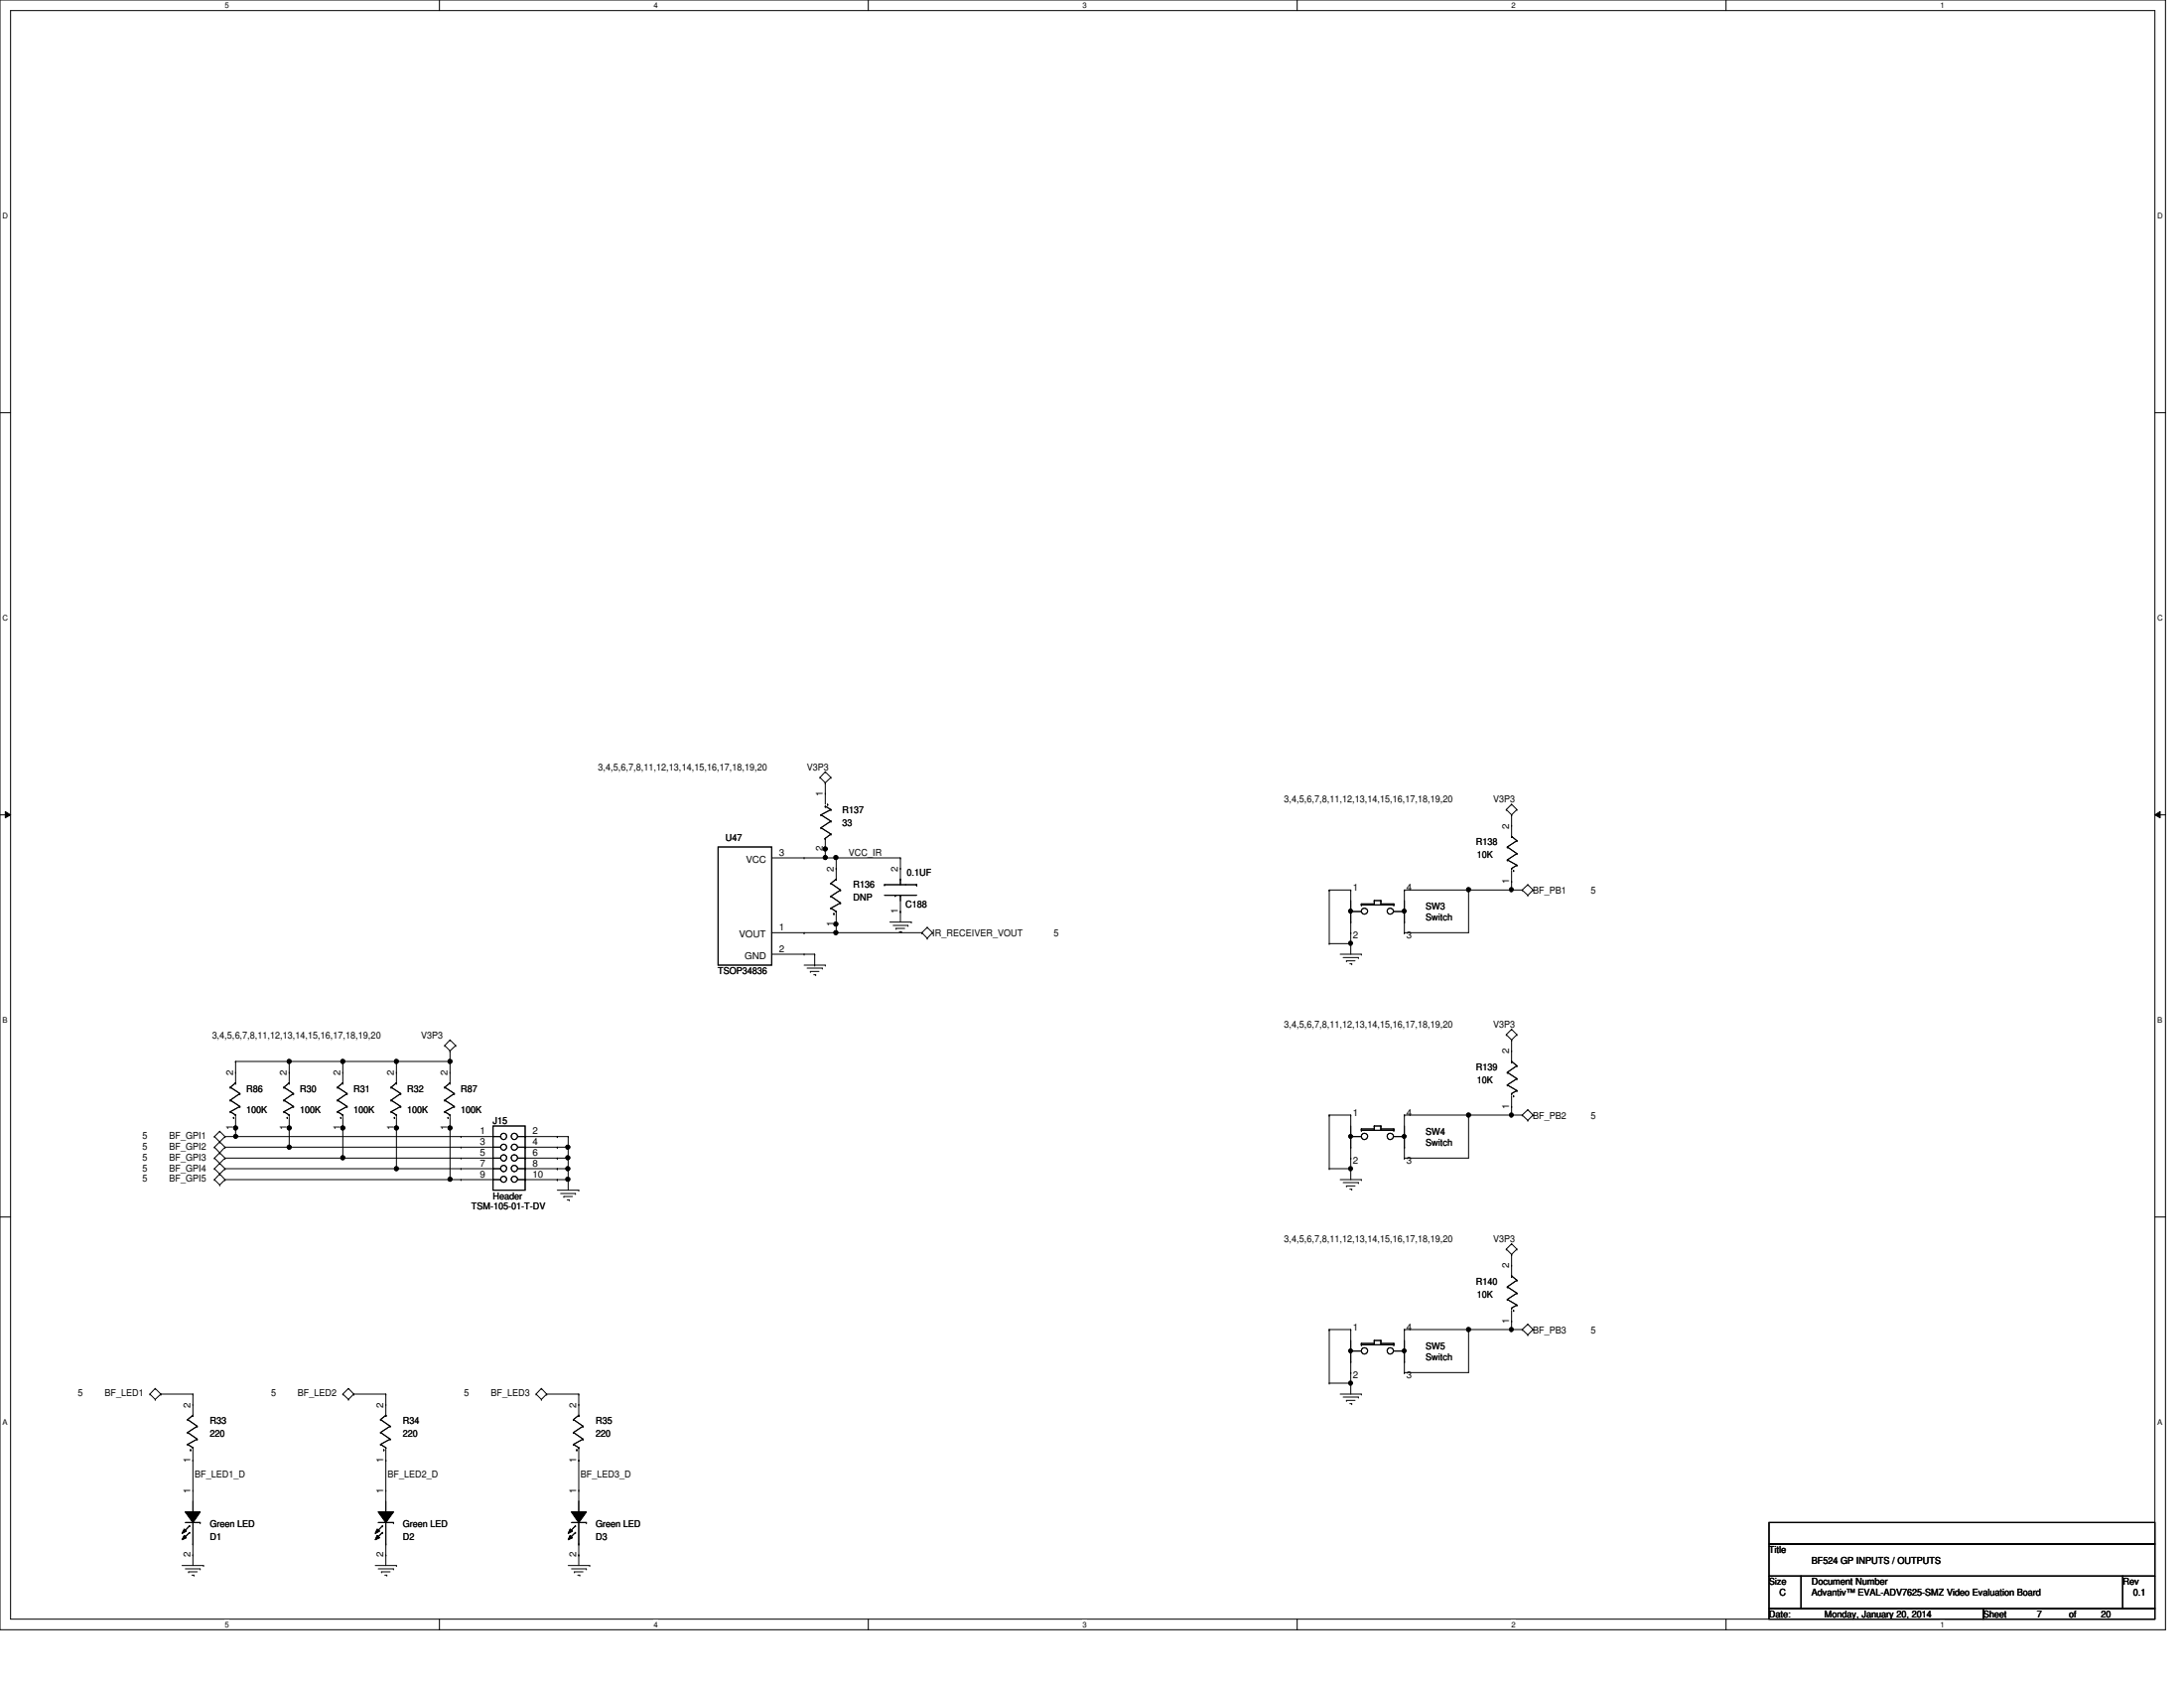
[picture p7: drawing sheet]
<svg xmlns="http://www.w3.org/2000/svg" width="279mm" height="216mm" viewBox="0 0 279 216" stroke-linecap="round" stroke-linejoin="round" font-family="sans-serif">
<path d="M0 0h277v208.4h-277zM1.4 1.4h274.3v205.7h-274.3z" fill="none" stroke="#000" stroke-width=".13"/>
<g fill="#fff">
<path d="M28.8 .1h.5v1.1h-.5z"/>
<path d="M28.8 207.2h.5v1.1h-.5z"/>
</g>
<path d="M56.2 0v1.4M56.2 207.1v1.3" fill="none" stroke="#000" stroke-width=".13"/>
<g fill="#fff">
<path d="M83.7 .1h.5v1.1h-.5z"/>
<path d="M83.7 207.2h.5v1.1h-.5z"/>
</g>
<path d="M111.1 0v1.4M111.1 207.1v1.3" fill="none" stroke="#000" stroke-width=".13"/>
<g fill="#fff">
<path d="M138.5 .1h.6v1.1h-.6z"/>
<path d="M138.5 207.2h.6v1.1h-.6z"/>
</g>
<path d="M165.9 0v1.4M165.9 207.1v1.3" fill="none" stroke="#000" stroke-width=".13"/>
<g fill="#fff">
<path d="M193.4 .1h.5v1.1h-.5z"/>
<path d="M193.4 207.2h.5v1.1h-.5z"/>
</g>
<path d="M220.8 0v1.4M220.8 207.1v1.3" fill="none" stroke="#000" stroke-width=".13"/>
<g fill="#fff">
<path d="M248.2 .1h.6v1.1h-.6z"/>
<path d="M248.2 207.2h.6v1.1h-.6z"/>
<path d="M.3 27.1h.8v1.1h-.8z"/>
<path d="M276 27.1h.7v1.1h-.7z"/>
<path d="M.3 78.5h.8v1.1h-.8z"/>
<path d="M276 78.5h.7v1.1h-.7z"/>
</g>
<path d="M0 52.8h1.4M275.7 52.8h1.3" fill="none" stroke="#000" stroke-width=".13"/>
<g fill="#fff">
<path d="M.3 129.9h.7v1.1h-.7z"/>
<path d="M276 129.9h.6v1.1h-.6z"/>
</g>
<path d="M0 104.2h1.4M.7 103.8l.7 .4-.7 .4zM275.7 104.2l.7-.4v.8zM275.7 104.2h1.3" fill="none" stroke="#000" stroke-width=".13"/>
<path d="M.7 103.8l.7 .4-.7 .4zM275.7 104.2l.7-.4v.8z" fill="#000"/>
<g fill="#fff">
<path d="M.3 181.4h.7v1.1h-.7z"/>
<path d="M276 181.4h.6v1.1h-.6z"/>
</g>
<g fill="none" stroke="#000" stroke-width=".13">
<path d="M104.9 99.4h.1M104.9 99.4l.7 .7M105.6 98.7h.1M105.6 98.7l.7 .7M105.6 98.7l-.7 .7M106.3 99.4h.1M106.3 99.4l-.7 .7M91.9 108.3h6.8v15.1h-6.8zM98.7 109.7h16.5M98.7 119.3h19.2M102.9 119.3h.1M102.9 109.7h.1"/>
<path d="M105 104.2h.1M105 105.9h.1M105 104.2l1.3 .8M105 105.9l1.3 .8M105.6 109.7h.1M105.6 100.1h.1M105.6 108.6h.1M105.6 107.2h.1M105.6 103.1h.1M105.6 101.5h.1M105.6 100.1v2.8M105.6 107.2v2.5"/>
<path d="M105.6 103.1l.7 .4M105.9 102.9h.1M106.3 116.2h.1M106.3 114.6h.1M106.3 113h.1M106.3 103.5h.1M106.3 105h.1M106.3 106.7h.1M106.3 116.2l.7 .4M106.3 114.6l1.2 .9M106.3 113l1.2 .8M106.3 103.5l-1.3 .7"/>
<path d="M106.3 105l-1.3 .9M106.3 106.7l-.7 .5M106.7 116.8h.1M107 111.1h.1M107 118.2h.1M107 119.3h.1M107 109.7h.1M107 112.4h.1M107 116.6h.1M107 109.7v2.7M107 116.8v2.5M107 112.4l-.7 .6"/>
<path d="M107.5 115.5h.1M107.5 113.8h.1M107.5 115.5l-1.2 .7M107.5 113.8l-1.2 .8M113.2 113.2h.1M113.2 114.5h4.1M113.2 113.2h4.1M113.8 117.9h2.8M114.3 118.4h1.9M114.5 114.5h.1M114.6 118.7h.1M114.6 118.7h1.1"/>
<path d="M115.1 119.2h.2M115.2 116.6h.1M115.2 109.7h.1M115.2 112.4h.1M115.2 114.5h.1M115.2 111.1h.1M115.2 109.7v3.5M115.2 114.5v3.4M115.3 119.2h.1M116.2 118.4h.1M116.6 117.9h.1M117.3 113.2h.1"/>
<path d="M117.9 119.3h.1M117.9 119.3l.7 .7M118.6 118.6h.1M118.6 118.6l-.7 .7M118.6 118.6l.7 .7M119.3 119.3h.1M119.3 119.3l-.7 .7M170.1 113.8h.1M170.1 113.8h2.7M170.1 113.8v6.9M172.6 116.4l.2-.1 .2 .1-.1 .3-.1 .1-.2-.1zM172.8 119.3h.1"/>
<path d="M172.8 116.6h.1M172.8 117.9h.1M172.8 113.8h.1M172.8 113.8v8.2M172.8 116.6h1.4M174.2 115.6h.1M174.2 115.7h.1M174.2 115.6v.1M174.2 115.7h4.1M174.2 115.6h1.6M175.8 115.2h.1M175.8 115.6h.1"/>
<path d="M175.8 115.2v.4M175.8 115.2h.9M176.7 115.6h.1M176.7 115.2h.1M176.7 115.2v.4M176.7 115.6h1.6M178.3 115.7h.1M178.3 115.6h.1M178.3 115.6v.1M178.3 116.6h1.4M179.5 116.4l.1-.1 .2 .1v.3l-.2 .1-.1-.1zM179.7 113.8h.1"/>
<path d="M179.7 119.3h.1M179.7 116.6h.1M179.7 117.9h.1M179.7 113.8h15M179.7 113.8v5.5M187.9 113.8h.1M187.9 113.8v5.5h-8.2M192.7 103.5h.1M192.7 103.5l.7 .7M192.8 110h.1M192.8 108.3h.1M192.8 110l1.3 .7"/>
<path d="M192.8 108.3l1.3 .9M193.2 113.6l.1-.1 .3 .2-.1 .3h-.2h-.1zM193.4 104.2h.1M193.4 112.7h.1M193.4 113.8h.1M193.4 102.9h.1M193.4 107h.1M193.4 111.1h.1M193.4 105.6h.1M193.4 104.2v2.8M193.4 111.3v2.5M193.4 102.9l.7 .6"/>
<path d="M193.4 102.9l-.7 .6M193.4 107l.7 .5M193.6 111.3h.1M194.1 103.5h.1M194.1 110.7h.1M194.1 109.2h.1M194.1 107.5h.1M194.1 103.5l-.7 .7M194.1 110.7l-.7 .4M194.1 109.2l-1.3 .8M194.1 107.5l-1.3 .8M194.7 113.8h.1"/>
<path d="M194.7 113.8l.8 .7M195.5 113.2h.1M195.5 114.5h.1M195.5 113.2l-.8 .6M195.5 113.2l.6 .6M196.1 113.8h.1M196.1 113.8l-.6 .7M29.5 139.1h.1M29.5 139.1l1.2 .8M30.1 135.8h.1M30.1 138.5h.1M30.1 137.2h.1"/>
<path d="M30.1 135.8v2.7M30.1 135.8h27.5M30.1 138.5l-.6 .6M30.7 139.9h.1M30.7 139.9l-1.2 .8M36.3 139.1h.1M36.3 139.1l1.2 .8M37 135.8h.1M37 138.5h.1M37 137.2h.1M37 135.8v2.7M37 138.5l-.7 .6"/>
<path d="M37.5 139.9h.1M37.5 139.9l-1.2 .8M43.2 139.1h.1M43.2 139.1l1.2 .8M43.9 135.8h.1M43.9 138.5h.1M43.9 137.2h.1M43.9 135.8v2.7M43.9 138.5l-.7 .6M44.4 139.9h.1M44.4 139.9l-1.2 .8M50 139.1h.1"/>
<path d="M50 139.1l1.3 .8M50.7 135.8h.1M50.7 138.5h.1M50.7 137.2h.1M50.7 135.8v2.7M50.7 138.5l-.7 .6M51.3 139.9h.1M51.3 139.9l-1.3 .8M56.9 133.7h.1M56.9 139.1h.1M56.9 133.7l.7 .7M56.9 139.1l1.2 .8"/>
<path d="M57.6 135.8h.1M57.6 134.4h.1M57.6 133h.1M57.6 138.5h.1M57.6 137.2h.1M57.6 134.4v4.1M57.6 133l.7 .7M57.6 133l-.7 .7M57.6 138.5l-.7 .6M58.1 139.9h.1M58.1 139.9l-1.2 .8M58.3 133.7h.1"/>
<path d="M58.3 133.7l-.7 .7M98.7 122h5.5M102.9 122h.1M102.9 123.4h2.7M103.3 123.8h1.9M103.7 124.2h.1M103.7 124.2h1.1M104.1 124.7h.3M104.2 122h.1M104.2 123.4h.1M104.2 122v1.4M104.4 124.7h.1"/>
<path d="M105.2 123.8h.1M105.6 123.4h.1M118.6 120h.1M170.1 120.7h.1M170.1 120.7h2.7M171.4 122h2.8M171.8 122.5h2M172.3 122.9h.1M172.3 122.9h1.1M172.6 120.5l.2-.1 .2 .1-.1 .3-.1 .1-.2-.1zM172.7 123.3h.2M172.8 120.7h.1"/>
<path d="M172.9 123.3h.1M173.8 122.5h.1M174.2 122h.1M192.7 132.3h.1M192.7 132.3l.7 .7M192.8 138.8h.1M192.8 137.2h.1M192.8 138.8l1.3 .7M192.8 137.2l1.3 .8M193.4 133h.1M193.4 131.7h.1M193.4 135.8h.1"/>
<path d="M193.4 139.9h.1M193.4 134.4h.1M193.4 133v2.8M193.4 131.7l.7 .6M193.4 131.7l-.7 .6M193.4 135.8l.7 .5M194.1 132.3h.1M194.1 139.5h.1M194.1 138h.1M194.1 136.3h.1M194.1 132.3l-.7 .7M194.1 139.5l-.7 .4"/>
<path d="M194.1 138l-1.3 .8M194.1 136.3l-1.3 .9M0 155.7h1.4M27.4 145.4h.1M27.4 146.7h.1M27.4 148.1h.1M27.4 149.5h.1M27.4 150.9h.1M27.4 145.4l1.4 1.3M27.4 146.7l.7 .7M27.4 148.1l1.4 1.4M27.4 149.5l.7 .7"/>
<path d="M27.4 150.9l.7 .7M28.1 146h.1M28.1 144.7h.1M28.1 147.4h.1M28.1 148.8h.1M28.1 150.2h.1M28.1 151.6h.1M28.1 144.7l-.7 .7M28.1 144.7l.7 .7M28.1 147.4l-.7 .7M28.1 147.4l.7 .7M28.1 150.2l-.7 .7"/>
<path d="M28.1 150.2l.7 .7M28.8 150.9h.1M28.8 145.4h.1M28.8 148.1h.1M28.8 146.7h.1M28.8 149.5h.1M28.8 149.5h35.3M28.8 148.1h35.3M28.8 145.4h35.3M28.8 146.7h35.3M28.8 150.9h35.3M28.8 145.4l-1.4 1.3"/>
<path d="M28.8 146.7l-.7 .7M28.8 148.1l-1.4 1.4M28.8 149.5l-.7 .7M28.8 150.9l-.7 .7M29.5 142.2h.1M29.5 140.7h.1M29.5 142.2l.6 .4M29.5 140.7l1.2 .8M29.9 142.9h.1M30.1 145.4h.1M30.1 144.3h.1M30.1 144h.1"/>
<path d="M30.1 142.6h.1M30.1 142.9v2.5M30.7 141.5h.1M30.7 141.5l-1.2 .7M36.3 142.2h.1M36.3 140.7h.1M36.3 142.2l.7 .4M36.3 140.7l1.2 .8M36.7 142.9h.1M37 146.7h.1M37 144.3h.1M37 144h.1"/>
<path d="M37 142.6h.1M37 142.9v3.8M37.5 141.5h.1M37.5 141.5l-1.2 .7M43.2 142.2h.1M43.2 140.7h.1M43.2 142.2l.7 .4M43.2 140.7l1.2 .8M43.6 142.9h.1M43.9 148.1h.1M43.9 144.3h.1M43.9 144h.1"/>
<path d="M43.9 142.6h.1M43.9 142.9v5.2M44.4 141.5h.1M44.4 141.5l-1.2 .7M50 142.2h.1M50 140.7h.1M50 142.2l.7 .4M50 140.7l1.3 .8M50.5 142.9h.1M50.7 149.5h.1M50.7 144.3h.1M50.7 144h.1"/>
<path d="M50.7 142.6h.1M50.7 142.9v6.6M51.3 141.5h.1M51.3 141.5l-1.3 .7M56.9 142.2h.1M56.9 140.7h.1M56.9 142.2l.7 .4M56.9 140.7l1.2 .8M57.3 142.9h.1M57.6 150.9h.1M57.6 144.3h.1M57.6 144h.1"/>
<path d="M57.6 142.6h.1M57.6 142.9v8M58.1 141.5h.1M58.1 141.5l-1.2 .7M59 145.4h.1M59 146.7h.1M59 148.1h.1M59 149.5h.1M59 150.9h.1M63.1 144h4.1v8.2h-4.1zM64.1 145.4h.1M64.1 146.7h.1"/>
<path d="M64.1 148.1h.1M64.1 149.5h.1M64.1 150.9h.1M66.3 149.5h6.4M66.3 148.1h6.4M66.3 145.4h6.4M66.3 146.7h6.4M66.3 150.9h6.4M67.2 145.4h.1M67.2 146.7h.1M67.2 148.1h.1M67.2 149.5h.1"/>
<path d="M67.2 150.9h.1M71.3 150.9h.1M71.3 149.5h.1M71.3 148.1h.1M71.3 146.7h.1M71.3 145.4h.1M71.3 152.2h2.7M71.7 152.7h1.9M72.1 153h.1M72.1 153h1.1M72.6 153.5h.2M72.7 150.9h.1"/>
<path d="M72.7 149.5h.1M72.7 148.1h.1M72.7 145.4h.1M72.7 146.7h.1M72.7 145.4v6.8M72.8 153.5h.1M73.6 152.7h.1M74 152.2h.1M170.1 149.5h.1M170.1 142.6h.1M170.1 142.6v6.9M170.1 142.6h2.7"/>
<path d="M170.1 149.5h2.7M171.4 150.9h2.8M171.8 151.3h2M172.3 151.7h.1M172.3 151.7h1.1M172.6 149.3l.2-.1 .2 .1-.1 .4h-.1h-.2zM172.6 145.2h.3l.1 .1-.1 .2-.1 .1-.2-.1zM172.7 152.1h.2M172.8 149.5h.1M172.8 148.1h.1M172.8 145.4h.1M172.8 146.7h.1"/>
<path d="M172.8 142.6h.1M172.8 142.6v8.3M172.8 145.4h1.4M172.9 152.1h.1M173.8 151.3h.1M174.2 150.9h.1M174.2 144.4h.1M174.2 144.6h.1M174.2 144.6h4.1M174.2 144.4h1.6M174.2 144.4v.2M175.8 144h.1"/>
<path d="M175.8 144.4h.1M175.8 144h.9M175.8 144v.4M176.7 144.4h.1M176.7 144h.1M176.7 144.4h1.6M176.7 144v.4M178.3 144.6h.1M178.3 144.4h.1M178.3 145.4h1.4M178.3 144.4v.2M179.5 145.2h.3l.1 .1-.1 .2-.2 .1-.1-.1z"/>
<path d="M179.7 142.6h.1M179.7 148.1h.1M179.7 145.4h.1M179.7 146.7h.1M179.7 142.6h15M179.7 142.6v5.5M187.9 142.6h.1M187.9 142.6v5.5h-8.2M192.7 159.8h.1M192.7 159.8l.7 .6M193.2 142.4h.1l.3 .1-.1 .3-.2 .1-.1-.1zM193.4 141.5h.1"/>
<path d="M193.4 142.6h.1M193.4 159.1h.1M193.4 140.2v2.4M193.4 159.1l.7 .7M193.4 159.1l-.7 .7M193.6 140.2h.1M194.1 159.8h.1M194.1 159.8l-.7 .6M194.7 142.6h.1M194.7 142.6l.8 .7M195.5 141.9h.1M195.5 143.3h.1"/>
<path d="M195.5 141.9l-.8 .7M195.5 141.9l.6 .7M196.1 142.6h.1M196.1 142.6l-.6 .7M275.7 155.7h1.3M19.2 178.3h.1M19.2 178.3l.7 .7M19.9 179h.1M19.9 177.6h.1M19.9 177.6l-.7 .7M19.9 177.6l.7 .7M20.6 178.3h.1"/>
<path d="M20.6 178.3h4.1M20.6 178.3l-.7 .7M24.7 178.3h.1M24.7 179.7h.1M24.7 178.3v2.7M43.9 178.3h.1M43.9 178.3l.7 .7M44.6 179h.1M44.6 177.6h.1M44.6 177.6l-.7 .7M44.6 177.6l.7 .7M45.3 178.3h.1"/>
<path d="M45.3 178.3h4.1M45.3 178.3l-.7 .7M49.4 178.3h.1M49.4 179.7h.1M49.4 178.3v2.7M68.6 178.3h.1M68.6 178.3l.7 .7M69.3 179h.1M69.3 177.6h.1M69.3 177.6l-.7 .7M69.3 177.6l.6 .7M69.9 178.3h.1"/>
<path d="M69.9 178.3h4.1M69.9 178.3l-.6 .7M74 178.3h.1M74 179.7h.1M74 178.3v2.7M170.1 170.1h.1M170.1 176.9h.1M170.1 170.1v6.8M170.1 170.1h2.7M170.1 176.9h2.7M171.4 178.3h2.8M171.8 178.7h2"/>
<path d="M172.3 179.1h.1M172.3 179.1h1.1M172.6 176.7h.2l.2 .1-.1 .3-.1 .1-.2-.1zM172.6 172.6h.3l.1 .2-.1 .1-.1 .1-.2-.1zM172.7 179.5h.2M172.8 176.9h.1M172.8 175.6h.1M172.8 172.8h.1M172.8 174.2h.1M172.8 170.1h.1M172.8 170.1v8.2M172.8 172.8h1.4"/>
<path d="M172.9 179.5h.1M173.8 178.7h.1M174.2 178.3h.1M174.2 171.8h.1M174.2 172h.1M174.2 171.8v.2M174.2 172h4.1M174.2 171.8h1.6M175.8 171.4h.1M175.8 171.8h.1M175.8 171.4v.4M175.8 171.4h.9"/>
<path d="M176.7 171.8h.1M176.7 171.4h.1M176.7 171.4v.4M176.7 171.8h1.6M178.3 172h.1M178.3 171.8h.1M178.3 171.8v.2M178.3 172.8h1.4M179.5 172.6h.3l.1 .2-.1 .1-.2 .1-.1-.1zM179.7 170.1h.1M179.7 175.6h.1M179.7 172.8h.1"/>
<path d="M179.7 174.2h.1M179.7 170.1h15M179.7 170.1v5.5M187.9 170.1h.1M187.9 170.1v5.5h-8.2M192.8 166.2h.1M192.8 164.6h.1M192.8 166.2l1.3 .7M192.8 164.6l1.3 .8M193.2 169.9l.1-.1 .3 .1-.1 .3-.2 .1-.1-.1zM193.4 160.4h.1M193.4 169h.1"/>
<path d="M193.4 170.1h.1M193.4 163.2h.1M193.4 167.3h.1M193.4 161.8h.1M193.4 160.4v2.8M193.4 167.6v2.5M193.4 163.2l.7 .5M193.6 167.6h.1M194.1 166.9h.1M194.1 165.4h.1M194.1 163.7h.1M194.1 166.9l-.7 .4"/>
<path d="M194.1 165.4l-1.3 .8M194.1 163.7l-1.3 .9M194.7 170.1h.1M194.7 170.1l.8 .6M195.5 169.4h.1M195.5 170.7h.1M195.5 169.4l-.8 .7M195.5 169.4l.6 .7M196.1 170.1h.1M196.1 170.1l-.6 .6M23.6 196.4l.2 .3-.5 .2zM23.6 195.6l.2 .2-.5 .3z"/>
<path d="M23.7 193.4h1.9l-.9 1.3zM23.7 194.7h1.9M24 184.7h.1M24 183.2h.1M24 181.6h.1M24 184.7l.7 .5M24 183.2l1.2 .9M24 181.6l1.2 .8M24.3 195.2h.1M24.3 196h.1M24.3 195.2l-.8 .8M24.3 196l-.8 .8"/>
<path d="M24.4 185.4h.1M24.7 186.8h.1M24.7 198.9h.1M24.7 181h.1M24.7 185.2h.1M24.7 193.4h.1M24.7 197.5h.1M24.7 190.6h.1M24.7 185.4v8M24.7 194.7v5.5M24.7 181l-.7 .6M25.2 184.1h.1"/>
<path d="M25.2 182.4h.1M25.2 184.1l-1.2 .6M25.2 182.4l-1.2 .8M25.6 194.7h.1M48.3 196.4l.3 .3-.6 .2zM48.3 195.6l.3 .2-.6 .3zM48.4 193.4h1.9l-.9 1.3zM48.4 194.7h1.9M48.7 184.7h.1M48.7 183.2h.1M48.7 181.6h.1M48.7 184.7l.7 .5"/>
<path d="M48.7 183.2l1.2 .9M48.7 181.6l1.2 .8M48.9 195.2h.1M48.9 196h.1M48.9 195.2l-.8 .8M48.9 196l-.8 .8M49.1 185.4h.1M49.4 186.8h.1M49.4 198.9h.1M49.4 193.4h.1M49.4 197.5h.1M49.4 190.6h.1"/>
<path d="M49.4 181h.1M49.4 185.2h.1M49.4 185.4v8M49.4 194.7v5.5M49.4 181l-.7 .6M49.9 184.1h.1M49.9 182.4h.1M49.9 184.1l-1.2 .6M49.9 182.4l-1.2 .8M50.3 194.7h.1M72.9 196.4l.3 .3-.5 .2zM72.9 195.6l.3 .2-.5 .3z"/>
<path d="M73.1 193.4h1.9l-1 1.3zM73.1 194.7h1.9M73.4 184.7h.1M73.4 183.2h.1M73.4 181.6h.1M73.4 184.7l.6 .5M73.4 183.2l1.2 .9M73.4 181.6l1.2 .8M73.6 195.2h.1M73.6 196h.1M73.6 195.2l-.8 .8M73.6 196l-.8 .8"/>
<path d="M73.8 185.4h.1M74 186.8h.1M74 198.9h.1M74 181h.1M74 185.2h.1M74 193.4h.1M74 197.5h.1M74 190.6h.1M74 185.4v8M74 194.7v5.5M74 181l-.6 .6M74.6 184.1h.1"/>
<path d="M74.6 182.4h.1M74.6 184.1l-1.2 .6M74.6 182.4l-1.2 .8M75 194.7h.1M226.3 194.7h49.4v2.8h-49.4zM226.3 197.5h49.4v4.1h-49.4zM23.3 200.2h2.7M23.7 200.7h1.9M24.1 201h.1M24.1 201h1.1M24.6 201.5h.2M24.8 201.5h.1"/>
<path d="M25.6 200.7h.1M26 200.2h.1M48 200.2h2.7M48.4 200.7h1.9M48.8 201h.1M48.8 201h1.1M49.2 201.5h.3M49.5 201.5h.1M50.3 200.7h.1M50.7 200.2h.1M72.7 200.2h2.7M73.1 200.7h1.9"/>
<path d="M73.5 201h.1M73.5 201h1.1M73.9 201.5h.3M74.2 201.5h.1M75 200.7h.1M75.4 200.2h.1M226.3 201.6h4.1v4.1h-4.1zM226.3 205.7h27.4v1.4h-27.4zM230.4 201.6h41.2v4.1h-41.2zM253.7 205.7h22v1.4h-22zM271.6 201.6h4.1v4.1h-4.1z"/>
<circle cx="105.6" cy="109.7" r=".26"/>
<circle cx="105.6" cy="108.6" r=".26"/>
<circle cx="106.9" cy="119.3" r=".26"/>
<circle cx="106.9" cy="109.7" r=".26"/>
<circle cx="106.9" cy="118.2" r=".26"/>
<circle cx="174.6" cy="116.5" r=".39"/>
<circle cx="177.9" cy="116.5" r=".39"/>
<circle cx="187.9" cy="113.8" r=".26"/>
<circle cx="37" cy="135.8" r=".26"/>
<circle cx="43.9" cy="135.8" r=".26"/>
<circle cx="50.7" cy="135.8" r=".26"/>
<circle cx="57.6" cy="135.8" r=".26"/>
<circle cx="30.1" cy="144.3" r=".26"/>
<circle cx="30.1" cy="145.3" r=".25"/>
<circle cx="37" cy="144.3" r=".26"/>
<circle cx="37" cy="146.7" r=".26"/>
<circle cx="43.9" cy="148.1" r=".26"/>
<circle cx="43.9" cy="144.3" r=".26"/>
<circle cx="50.7" cy="144.3" r=".26"/>
<circle cx="50.7" cy="149.5" r=".26"/>
<circle cx="57.6" cy="150.8" r=".26"/>
<circle cx="57.6" cy="144.3" r=".26"/>
<circle cx="64.4" cy="149.5" r=".39"/>
<circle cx="64.4" cy="145.3" r=".39"/>
<circle cx="64.4" cy="148.1" r=".39"/>
<circle cx="64.4" cy="150.8" r=".38"/>
<circle cx="64.4" cy="146.7" r=".38"/>
<circle cx="65.8" cy="149.5" r=".4"/>
<circle cx="65.8" cy="145.3" r=".4"/>
<circle cx="65.8" cy="148.1" r=".4"/>
<circle cx="65.8" cy="146.7" r=".39"/>
<circle cx="65.8" cy="150.8" r=".39"/>
<circle cx="72.6" cy="146.7" r=".26"/>
<circle cx="72.6" cy="148.1" r=".26"/>
<circle cx="72.6" cy="149.5" r=".26"/>
<circle cx="72.6" cy="150.8" r=".26"/>
<circle cx="174.6" cy="145.3" r=".4"/>
<circle cx="177.9" cy="145.3" r=".4"/>
<circle cx="187.9" cy="142.6" r=".26"/>
<circle cx="174.6" cy="172.8" r=".4"/>
<circle cx="177.9" cy="172.8" r=".4"/>
<circle cx="187.9" cy="170.1" r=".26"/>
</g>
<g fill="#000">
<path d="M172.6 116.4l.2-.1 .2 .1-.1 .3-.1 .1-.2-.1z" fill-rule="evenodd"/>
<path d="M172.6 116.4l.2-.1 .2 .1-.1 .3-.1 .1-.2-.1z" fill-rule="evenodd"/>
<path d="M179.5 116.4l.1-.1 .2 .1v.3l-.2 .1-.1-.1z" fill-rule="evenodd"/>
<path d="M179.5 116.4l.1-.1 .2 .1v.3l-.2 .1-.1-.1z" fill-rule="evenodd"/>
<path d="M193.2 113.6l.1-.1 .3 .2-.1 .3h-.2h-.1z" fill-rule="evenodd"/>
<path d="M193.2 113.6l.1-.1 .3 .2-.1 .3h-.2h-.1z" fill-rule="evenodd"/>
<path d="M172.6 120.5l.2-.1 .2 .1-.1 .3-.1 .1-.2-.1z" fill-rule="evenodd"/>
<path d="M172.6 120.5l.2-.1 .2 .1-.1 .3-.1 .1-.2-.1z" fill-rule="evenodd"/>
<path d="M172.6 149.3l.2-.1 .2 .1-.1 .4h-.1h-.2z" fill-rule="evenodd"/>
<path d="M172.6 145.2h.3l.1 .1-.1 .2-.1 .1-.2-.1z" fill-rule="evenodd"/>
<path d="M172.6 145.2h.3l.1 .1-.1 .2-.1 .1-.2-.1z" fill-rule="evenodd"/>
<path d="M172.6 149.3l.2-.1 .2 .1-.1 .4h-.1h-.2z" fill-rule="evenodd"/>
<path d="M179.5 145.2h.3l.1 .1-.1 .2-.2 .1-.1-.1z" fill-rule="evenodd"/>
<path d="M179.5 145.2h.3l.1 .1-.1 .2-.2 .1-.1-.1z" fill-rule="evenodd"/>
<path d="M193.2 142.4h.1l.3 .1-.1 .3-.2 .1-.1-.1z" fill-rule="evenodd"/>
<path d="M193.2 142.4h.1l.3 .1-.1 .3-.2 .1-.1-.1z" fill-rule="evenodd"/>
<path d="M172.6 176.7h.2l.2 .1-.1 .3-.1 .1-.2-.1z" fill-rule="evenodd"/>
<path d="M172.6 172.6h.3l.1 .2-.1 .1-.1 .1-.2-.1z" fill-rule="evenodd"/>
<path d="M172.6 172.6h.3l.1 .2-.1 .1-.1 .1-.2-.1z" fill-rule="evenodd"/>
<path d="M172.6 176.7h.2l.2 .1-.1 .3-.1 .1-.2-.1z" fill-rule="evenodd"/>
<path d="M179.5 172.6h.3l.1 .2-.1 .1-.2 .1-.1-.1z" fill-rule="evenodd"/>
<path d="M179.5 172.6h.3l.1 .2-.1 .1-.2 .1-.1-.1z" fill-rule="evenodd"/>
<path d="M193.2 169.9l.1-.1 .3 .1-.1 .3-.2 .1-.1-.1z" fill-rule="evenodd"/>
<path d="M193.2 169.9l.1-.1 .3 .1-.1 .3-.2 .1-.1-.1z" fill-rule="evenodd"/>
<path d="M23.6 196.4l.2 .3-.5 .2z" fill-rule="evenodd"/>
<path d="M23.6 195.6l.2 .2-.5 .3z" fill-rule="evenodd"/>
<path d="M23.6 196.4l.2 .3-.5 .2z" fill-rule="evenodd"/>
<path d="M23.6 195.6l.2 .2-.5 .3z" fill-rule="evenodd"/>
<path d="M23.7 193.4h1.9l-.9 1.3z" fill-rule="evenodd"/>
<path d="M23.7 193.4h1.9l-.9 1.3z" fill-rule="evenodd"/>
<path d="M48.3 196.4l.3 .3-.6 .2z" fill-rule="evenodd"/>
<path d="M48.3 195.6l.3 .2-.6 .3z" fill-rule="evenodd"/>
<path d="M48.3 196.4l.3 .3-.6 .2z" fill-rule="evenodd"/>
<path d="M48.3 195.6l.3 .2-.6 .3z" fill-rule="evenodd"/>
<path d="M48.4 193.4h1.9l-.9 1.3z" fill-rule="evenodd"/>
<path d="M48.4 193.4h1.9l-.9 1.3z" fill-rule="evenodd"/>
<path d="M72.9 196.4l.3 .3-.5 .2z" fill-rule="evenodd"/>
<path d="M72.9 195.6l.3 .2-.5 .3z" fill-rule="evenodd"/>
<path d="M72.9 196.4l.3 .3-.5 .2z" fill-rule="evenodd"/>
<path d="M72.9 195.6l.3 .2-.5 .3z" fill-rule="evenodd"/>
<path d="M73.1 193.4h1.9l-1 1.3z" fill-rule="evenodd"/>
<path d="M73.1 193.4h1.9l-1 1.3z" fill-rule="evenodd"/>
<circle cx="105.6" cy="109.7" r=".26"/>
<circle cx="105.6" cy="108.6" r=".26"/>
<circle cx="106.9" cy="119.3" r=".26"/>
<circle cx="106.9" cy="109.7" r=".26"/>
<circle cx="106.9" cy="118.2" r=".26"/>
<circle cx="187.9" cy="113.8" r=".26"/>
<circle cx="37" cy="135.8" r=".26"/>
<circle cx="43.9" cy="135.8" r=".26"/>
<circle cx="50.7" cy="135.8" r=".26"/>
<circle cx="57.6" cy="135.8" r=".26"/>
<circle cx="30.1" cy="144.3" r=".26"/>
<circle cx="30.1" cy="145.3" r=".25"/>
<circle cx="37" cy="144.3" r=".26"/>
<circle cx="37" cy="146.7" r=".26"/>
<circle cx="43.9" cy="148.1" r=".26"/>
<circle cx="43.9" cy="144.3" r=".26"/>
<circle cx="50.7" cy="144.3" r=".26"/>
<circle cx="50.7" cy="149.5" r=".26"/>
<circle cx="57.6" cy="150.8" r=".26"/>
<circle cx="57.6" cy="144.3" r=".26"/>
<circle cx="72.6" cy="146.7" r=".26"/>
<circle cx="72.6" cy="148.1" r=".26"/>
<circle cx="72.6" cy="149.5" r=".26"/>
<circle cx="72.6" cy="150.8" r=".26"/>
<circle cx="187.9" cy="142.6" r=".26"/>
<circle cx="187.9" cy="170.1" r=".26"/>
</g>
<g font-size="1.2">
<text x="76.5" y="98.5">3,4,5,6,7,8,11,12,13,14,15,16,17,18,19,20</text>
<text x="103.3" y="98.5">V3P3</text>
<text x="105.3" y="101.9" transform="rotate(-90 105.3 101.9)">1</text>
<text x="92.8" y="107.6">U47</text>
<text x="107.8" y="104">R137</text>
<text x="107.8" y="105.6">33</text>
<text x="164.3" y="102.6">3,4,5,6,7,8,11,12,13,14,15,16,17,18,19,20</text>
<text x="191.1" y="102.6">V3P3</text>
<text x="193.1" y="106" transform="rotate(-90 193.1 106)">2</text>
<text x="95.5" y="110.3">VCC</text>
<text x="99.7" y="109.4">3</text>
<text x="105.3" y="108.9" transform="rotate(-90 105.3 108.9)">2</text>
<text x="106.7" y="111.5" transform="rotate(-90 106.7 111.5)">2</text>
<text x="108.6" y="109.5">VCC_IR</text>
<text x="109.2" y="113.6">R136</text>
<text x="114.9" y="111.5" transform="rotate(-90 114.9 111.5)">2</text>
<text x="116" y="112">0.1UF</text>
<text x="173.1" y="114">1</text>
<text x="180" y="114">4</text>
<text x="188.8" y="108.1">R138</text>
<text x="189" y="109.8">10K</text>
<text x="193.1" y="113" transform="rotate(-90 193.1 113)">1</text>
<text x="94.6" y="119.9">VOUT</text>
<text x="99.7" y="119">1</text>
<text x="106.7" y="118.5" transform="rotate(-90 106.7 118.5)">1</text>
<text x="109.2" y="115.2">DNP</text>
<text x="114.9" y="116.8" transform="rotate(-90 114.9 116.8)">1</text>
<text x="115.9" y="116.1">C188</text>
<text x="119.3" y="119.8">IR_RECEIVER_VOUT</text>
<text x="134.8" y="119.8">5</text>
<text x="182.4" y="116.3">SW3</text>
<text x="182.4" y="117.7">Switch</text>
<text x="196.1" y="114.3">BF_PB1</text>
<text x="203.5" y="114.3">5</text>
<text x="91.9" y="124.6">TSOP34836</text>
<text x="95.3" y="122.6">GND</text>
<text x="99.7" y="121.8">2</text>
<text x="173.1" y="120.1">2</text>
<text x="180" y="120.1">3</text>
<text x="164.3" y="131.4">3,4,5,6,7,8,11,12,13,14,15,16,17,18,19,20</text>
<text x="191.1" y="131.4">V3P3</text>
<text x="27.1" y="132.8">3,4,5,6,7,8,11,12,13,14,15,16,17,18,19,20</text>
<text x="29.8" y="137.5" transform="rotate(-90 29.8 137.5)">2</text>
<text x="36.7" y="137.5" transform="rotate(-90 36.7 137.5)">2</text>
<text x="43.6" y="137.5" transform="rotate(-90 43.6 137.5)">2</text>
<text x="50.4" y="137.5" transform="rotate(-90 50.4 137.5)">2</text>
<text x="53.9" y="132.8">V3P3</text>
<text x="57.3" y="137.5" transform="rotate(-90 57.3 137.5)">2</text>
<text x="188.8" y="136.9">R139</text>
<text x="193.1" y="134.8" transform="rotate(-90 193.1 134.8)">2</text>
<text x="31.5" y="139.7">R86</text>
<text x="31.5" y="142.4">100K</text>
<text x="38.4" y="139.7">R30</text>
<text x="38.4" y="142.4">100K</text>
<text x="45.3" y="139.7">R31</text>
<text x="45.3" y="142.4">100K</text>
<text x="52.1" y="139.7">R32</text>
<text x="52.1" y="142.4">100K</text>
<text x="59" y="139.7">R87</text>
<text x="59" y="142.4">100K</text>
<text x="63.1" y="143.8">J15</text>
<text x="173.1" y="142.8">1</text>
<text x="180" y="142.8">4</text>
<text x="189" y="138.6">10K</text>
<text x="193.1" y="141.8" transform="rotate(-90 193.1 141.8)">1</text>
<text x="196.1" y="143.1">BF_PB2</text>
<text x="203.5" y="143.1">5</text>
<text x="18.2" y="145.7">5</text>
<text x="18.2" y="147.1">5</text>
<text x="18.2" y="148.4">5</text>
<text x="18.2" y="149.8">5</text>
<text x="21.7" y="145.7">BF_GPI1</text>
<text x="21.7" y="147.1">BF_GPI2</text>
<text x="21.7" y="148.4">BF_GPI3</text>
<text x="21.7" y="149.8">BF_GPI4</text>
<text x="29.8" y="144.6" transform="rotate(-90 29.8 144.6)">1</text>
<text x="36.7" y="144.6" transform="rotate(-90 36.7 144.6)">1</text>
<text x="43.6" y="144.6" transform="rotate(-90 43.6 144.6)">1</text>
<text x="50.4" y="144.6" transform="rotate(-90 50.4 144.6)">1</text>
<text x="57.3" y="144.6" transform="rotate(-90 57.3 144.6)">1</text>
<text x="61.4" y="145.1">1</text>
<text x="61.4" y="146.4">3</text>
<text x="61.4" y="147.8">5</text>
<text x="61.4" y="149.2">7</text>
<text x="68.2" y="145.1">2</text>
<text x="68.2" y="146.4">4</text>
<text x="68.2" y="147.8">6</text>
<text x="68.2" y="149.2">8</text>
<text x="173.1" y="148.8">2</text>
<text x="180" y="148.8">3</text>
<text x="182.4" y="145.2">SW4</text>
<text x="182.4" y="146.5">Switch</text>
<text x="18.2" y="151.2">5</text>
<text x="21.7" y="151.2">BF_GPI5</text>
<text x="60.3" y="154.7">TSM-105-01-T-DV</text>
<text x="61.4" y="150.6">9</text>
<text x="63.1" y="153.4">Header</text>
<text x="68.2" y="150.6">10</text>
<text x="164.3" y="158.9">3,4,5,6,7,8,11,12,13,14,15,16,17,18,19,20</text>
<text x="191.1" y="158.9">V3P3</text>
<text x="188.8" y="164.3">R140</text>
<text x="189" y="166">10K</text>
<text x="193.1" y="162.2" transform="rotate(-90 193.1 162.2)">2</text>
<text x="173.1" y="170.2">1</text>
<text x="180" y="170.2">4</text>
<text x="182.4" y="172.6">SW5</text>
<text x="182.4" y="173.9">Switch</text>
<text x="193.1" y="169.2" transform="rotate(-90 193.1 169.2)">1</text>
<text x="196.1" y="170.5">BF_PB3</text>
<text x="203.5" y="170.5">5</text>
<text x="10" y="178.6">5</text>
<text x="13.4" y="178.6">BF_LED1</text>
<text x="34.7" y="178.6">5</text>
<text x="38.1" y="178.6">BF_LED2</text>
<text x="59.4" y="178.6">5</text>
<text x="62.8" y="178.6">BF_LED3</text>
<text x="173.1" y="176.3">2</text>
<text x="180" y="176.3">3</text>
<text x="24.4" y="180" transform="rotate(-90 24.4 180)">2</text>
<text x="26.9" y="182.2">R33</text>
<text x="26.9" y="183.8">220</text>
<text x="49.1" y="180" transform="rotate(-90 49.1 180)">2</text>
<text x="51.6" y="182.2">R34</text>
<text x="51.6" y="183.8">220</text>
<text x="73.7" y="180" transform="rotate(-90 73.7 180)">2</text>
<text x="76.2" y="182.2">R35</text>
<text x="76.2" y="183.8">220</text>
<text x="24.4" y="191.1" transform="rotate(-90 24.4 191.1)">1</text>
<text x="24.4" y="187.1" transform="rotate(-90 24.4 187.1)">1</text>
<text x="24.9" y="189">BF_LED1_D</text>
<text x="49.1" y="191.1" transform="rotate(-90 49.1 191.1)">1</text>
<text x="49.1" y="187.1" transform="rotate(-90 49.1 187.1)">1</text>
<text x="49.6" y="189">BF_LED2_D</text>
<text x="73.7" y="191.1" transform="rotate(-90 73.7 191.1)">1</text>
<text x="73.7" y="187.1" transform="rotate(-90 73.7 187.1)">1</text>
<text x="74.3" y="189">BF_LED3_D</text>
<text x="26.9" y="197">D1</text>
<text x="26.9" y="195.3">Green LED</text>
<text x="51.6" y="197">D2</text>
<text x="51.6" y="195.3">Green LED</text>
<text x="76.2" y="197">D3</text>
<text x="76.2" y="195.3">Green LED</text>
<text x="24.4" y="199.1" transform="rotate(-90 24.4 199.1)">2</text>
<text x="49.1" y="199.1" transform="rotate(-90 49.1 199.1)">2</text>
<text x="73.7" y="199.1" transform="rotate(-90 73.7 199.1)">2</text>
<text x="226.3" y="198.6">Title</text>
<text x="226.3" y="202.7">Size</text>
<text x="231.8" y="202.7">Document Number</text>
<text x="231.8" y="200">BF524 GP INPUTS / OUTPUTS</text>
<text x="271.6" y="202.7">Rev</text>
<text x="226.3" y="206.9">Date:</text>
<text x="227.7" y="204.1">C</text>
<text x="231.8" y="204.1">Advantiv™ EVAL-ADV7625-SMZ Video Evaluation Board</text>
<text x="233.4" y="206.9">Monday, January 20, 2014</text>
<text x="253.7" y="206.9">Sheet</text>
<text x="260.6" y="206.9">7</text>
<text x="264.7" y="206.9">of</text>
<text x="268.8" y="206.9">20</text>
<text x="272.9" y="204.1">0.1</text>
</g>
<g font-size="1">
<text x="28.8" y="1">5</text>
<text x="83.7" y="1">4</text>
<text x="138.5" y="1">3</text>
<text x="193.4" y="1">2</text>
<text x="248.2" y="1">1</text>
<text x=".3" y="27.9">D</text>
<text x="276" y="27.9">D</text>
<text x=".3" y="79.4">C</text>
<text x="276" y="79.4">C</text>
<text x=".3" y="130.8">B</text>
<text x="276" y="130.8">B</text>
<text x=".3" y="182.2">A</text>
<text x="276" y="182.2">A</text>
<text x="28.8" y="208.1">5</text>
<text x="83.7" y="208.1">4</text>
<text x="138.5" y="208.1">3</text>
<text x="193.4" y="208.1">2</text>
<text x="248.2" y="208.1">1</text>
</g>
</svg>
